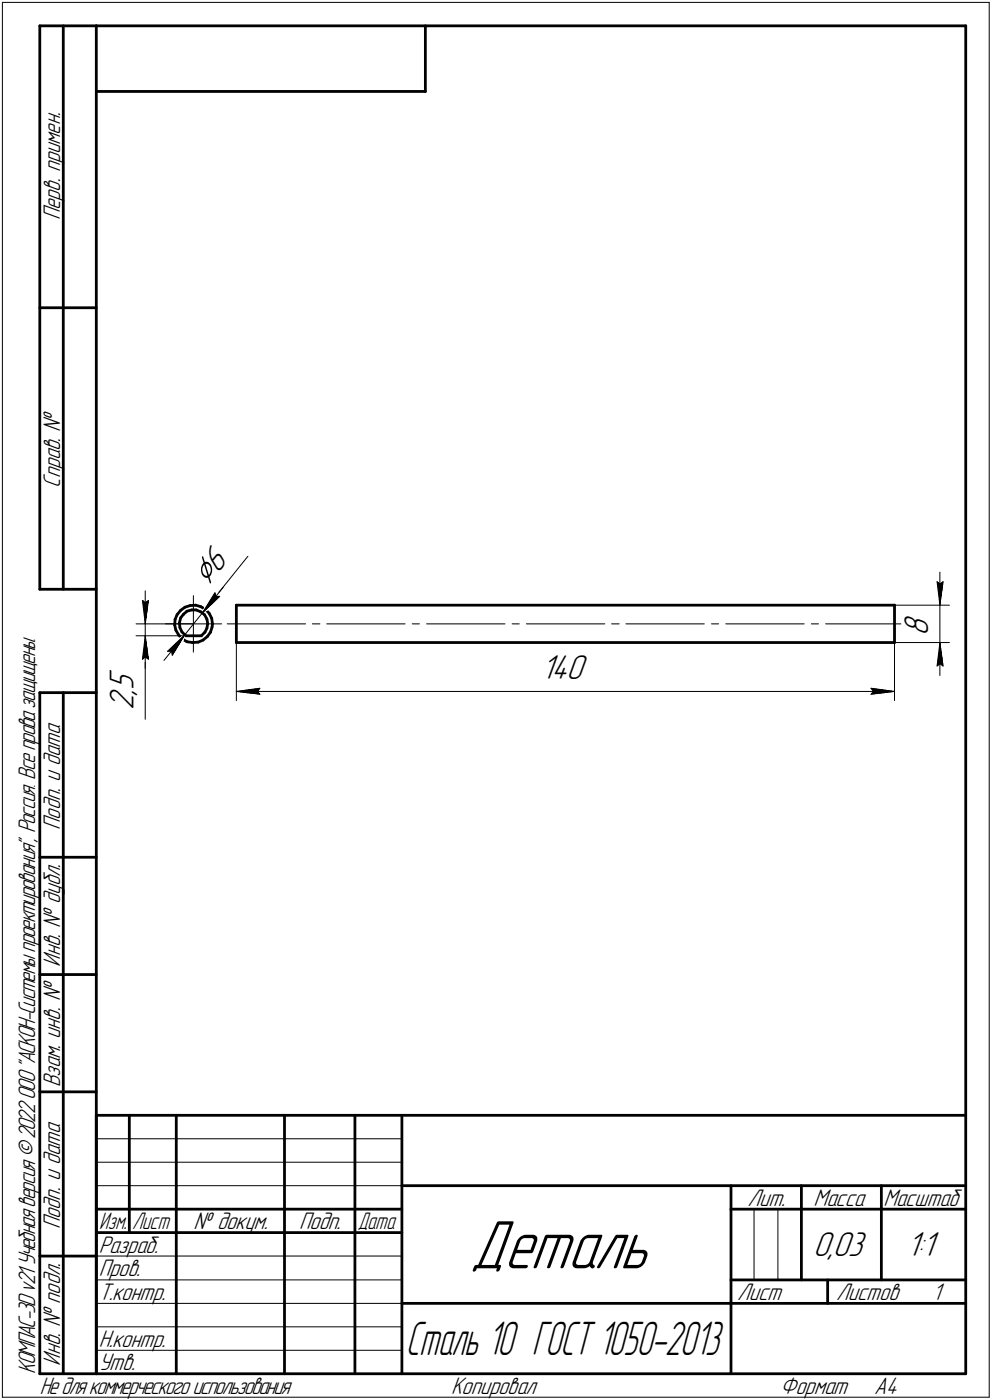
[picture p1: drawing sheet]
<svg xmlns="http://www.w3.org/2000/svg" width="211mm" height="298mm" viewBox="0 0 211 298" stroke-linecap="round" stroke-linejoin="round" font-family="sans-serif">
<g fill="none" stroke="#000" stroke-width=".59">
<path d="M8.5 5.5v120zM8.5 5.5h12zM13.5 5.5v120zM20.5 5.5v287zM20.5 5.5h185zM20.5 19.5h70zM90.5 5.5v14zM205.5 5.5v287zM8.5 65.5h12zM8.5 125.5h12zM37.2 133.1l.2 1.1zM37.3 131.9l-.1 1.2z"/>
<path d="M37.4 134.2l.6 1zM37.7 130.9l-.4 1zM38 135.2l.8 .9zM38.2 132.6l.1 1zM38.3 133.6l.4 .9zM38.4 130l1-.7zM38.4 130l-.7 .9zM38.4 131.6l-.2 1zM38.7 134.5l.7 .7zM38.8 136.1l1 .6zM39 130.8l.8-.7zM39 130.8l-.6 .8z"/>
<path d="M39.4 129.3l1.1-.4zM39.4 135.2l.1 .2zM39.5 135.4h3.3zM39.8 136.7l1.2 .1zM39.8 130.1l1-.2zM40.5 128.9h1.2zM40.8 129.9h.9zM41 136.8l1.2-.1zM41.7 128.9l1.1 .3zM41.7 129.9l1.1 .4zM42.2 136.7l1-.4zM42.8 129.2l1 .6z"/>
<path d="M42.8 130.3l.7 .6zM43.2 136.3l.9-.7zM43.5 130.9l.5 .9zM43.6 134.6l-.8 .8zM43.8 129.8l.7 .8zM44 133.8l-.4 .8zM44 131.8l.2 1zM44.2 132.8l-.2 1zM44.5 130.6l.5 1.1zM44.8 134.6l-.7 1zM45 131.7l.2 1.1zM45.1 133.5l-.3 1.1z"/>
<path d="M45.2 132.8l-.1 .7zM50.3 128.9v7.9zM50.3 128.9h140zM50.3 136.8h140zM190.3 128.9v7.9zM8.5 147.5v145zM8.5 147.5h12zM13.5 147.5v145zM8.5 182.5h12zM8.5 207.5h12zM8.5 232.5h12zM20.5 237.5h185z"/>
<path d="M20.5 237.5v55zM27.5 237.5v25zM37.5 237.5v55zM60.5 237.5v55zM75.5 237.5v55zM85.5 237.5v55zM20.5 257.5h65zM85.5 252.5h120zM155.5 252.5v40zM155.5 257.5h15zM170.5 252.5v20zM170.5 257.5h35z"/>
<path d="M187.5 252.5v20zM8.5 267.5h12zM20.5 262.5h65zM85.5 277.5h70zM155.5 277.5h50zM155.5 272.5h50zM176.1 272.5v5zM8.5 292.5h12zM20.5 292.5h185z"/>
</g>
<g fill="none" stroke="#000" stroke-width=".21">
<path d="M.5 .5v297zM.5 .5h210zM210.5 .5v297zM52.7 118.4l-9.6 12.1zM29 135.4h12.1zM29 132.8h12.1zM30.3 127.8l.6 .6zM30.3 127.8l.6 5zM30.9 135.4v5zM30.9 135.4l-.6 5zM30.9 139.9l.7 .5zM30.9 135.4l.7 5z"/>
<path d="M30.9 135.4v6.9zM30.9 128.4l.7-.6zM30.9 125.8v7zM30.9 132.8v2.6zM31.6 127.8l-.7 5zM35.2 132.8h5.9zM35.6 138.7l3.7-3.5zM35.6 138.7h.9zM36.5 138.7l.2 .8zM39.3 135.2l-2.6 4.3zM39.3 135.2l-4.4 5.4zM41.1 132.8h6.1z"/>
<path d="M41.1 132.8v6.1zM41.1 126.8v6zM43.1 130.5l3.6-3.5zM43.1 130.5l-3.8 4.7zM45.7 126.2l.2 .8zM45.7 126.2l-2.6 4.3zM45.9 127h.8zM47.5 125.1l-4.4 5.4zM48.3 132.8h16.7zM50.3 136.8v12.4zM66.5 132.8h1.6zM69.5 132.8h16.7z"/>
<path d="M87.7 132.8h1.5zM90.8 132.8h16.6zM109 132.8h1.5zM112 132.8h16.7zM130.1 132.8h1.6zM133.2 132.8h16.7zM151.4 132.8h1.5zM154.4 132.8h16.7zM172.6 132.8h1.6zM175.7 132.8h16.6zM190.3 136.8v12.4zM190.3 128.9h11.7z"/>
<path d="M190.3 136.8h11.7zM199.4 123.9l.6 .5zM199.4 123.9l.6 5zM200 124.4l.7-.5zM200 121.8v7.1zM200 136.8l-.6 5zM200 136.8l.7 5zM200 136.8v7zM200 128.9v7.9zM200.7 123.9l-.7 5zM30.3 140.4l.6-.5zM30.9 140.4v12.8z"/>
<path d="M50.3 147.2l5-.6zM50.3 147.2l5 .6zM50.3 147.2h140zM54.8 147.2l.5 .6zM55.3 146.6l-.5 .6zM185.3 147.8l5-.6zM185.3 146.6l.5 .6zM185.3 146.6l5 .6zM185.8 147.2l-.5 .6zM199.4 141.8l.6-.5zM200 141.3l.7 .5zM20.5 247.5h65z"/>
<path d="M20.5 252.5h65zM20.5 242.5h65zM160.4 257.5v15zM165.5 257.5v15zM20.5 267.5h65zM20.5 272.5h65zM20.5 277.5h65zM.5 297.5h210zM20.5 282.5h65zM20.5 287.5h65z"/>
</g>
<g fill="#fff" stroke="#fff" stroke-width=".21">
<path d="M115.1 139.1h10.4zM115.1 139.2h10.4zM115.1 139.3h10.4zM115.1 139.4h10.4zM115.1 139.4h10.4zM115.1 139.5h10.4zM115.1 139.6h10.4zM115.1 139.7h10.4zM115.1 139.8h10.4zM115.1 139.9h10.4zM115.1 140h10.4zM115.1 140h10.4zM115.1 140.1h10.4zM115.1 140.2h10.4zM115.1 140.3h10.4zM115.1 140.4h10.4zM115.1 140.5h10.4zM115.1 140.5h10.4zM115.1 140.6h10.4zM115.1 140.7h10.4zM115.1 140.8h10.4zM115.1 140.9h10.4zM115.1 141h10.4zM115.1 141.1h10.4zM115.1 141.1h10.4zM115.1 141.2h10.4zM115.1 141.3h10.4zM115.1 141.4h10.4zM115.1 141.5h10.4zM115.1 141.6h10.4zM115.1 141.6h10.4zM115.1 141.7h10.4zM115.1 141.8h10.4zM115.1 141.9h10.4zM115.1 142h10.4zM115.1 142.1h10.4zM115.1 142.2h10.4zM115.1 142.2h10.4zM115.1 142.3h10.4zM115.1 142.4h10.4zM115.1 142.5h10.4zM115.1 142.6h10.4zM115.1 142.7h10.4zM115.1 142.7h10.4zM115.1 142.8h10.4zM115.1 142.9h10.4zM115.1 143h10.4zM115.1 143.1h10.4zM115.1 143.2h10.4zM115.1 143.3h10.4zM115.1 143.3h10.4zM115.1 143.4h10.4zM115.1 143.5h10.4zM115.1 143.6h10.4zM115.1 143.7h10.4zM115.1 143.8h10.4zM115.1 143.8h10.4zM115.1 143.9h10.4zM115.1 144h10.4zM115.1 144.1h10.4zM115.1 144.2h10.4zM115.1 144.3h10.4zM115.1 144.4h10.4zM115.1 144.4h10.4zM115.1 144.5h10.4zM115.1 144.6h10.4zM115.1 144.7h10.4zM115.1 144.8h10.4zM115.1 144.9h10.4zM115.1 144.9h10.4zM115.1 145h10.4zM115.1 145.1h10.4zM115.1 145.2h10.4zM115.1 145.3h10.4zM115.1 145.4h10.4zM115.1 145.5h10.4zM115.1 145.5h10.4zM115.1 145.6h10.4zM115.1 145.7h10.4zM115.1 145.8h10.4zM115.1 145.9h10.4zM115.1 146h10.4zM115.1 146h10.4zM115.1 146.1h10.4z"/>
<path d="M55.2 146h.6zM54.6 146.1h1.2zM53.9 146.2h1.9zM53.3 146.3h2.5zM52.7 146.4h3.1zM52.1 146.5h3.7zM51.9 146.6h3.9zM51.7 146.6h4.1zM51.5 146.7h4.3zM51.3 146.8h4.5zM51.1 146.9h4.7zM50.9 147h4.9zM50.7 147.1h5.1zM50.5 147.2h5.3zM50.3 147.2h5.5zM50.5 147.3h5.3zM50.8 147.4h5zM51 147.5h4.8zM51.2 147.6h4.6zM51.5 147.7h4.3zM51.6 147.7h4.2zM51.9 147.8h3.9zM52.1 147.9h3.7zM52.7 148h3.1zM53.3 148.1h2.5zM53.9 148.2h1.9zM54.6 148.3h1.2zM55.2 148.3h.6z"/>
<path d="M184.8 146h.7zM184.8 146.1h1.3zM184.8 146.2h1.9zM184.8 146.3h2.6zM184.8 146.4h3.2zM184.8 146.5h3.8zM184.8 146.6h4zM184.8 146.6h4.2zM184.8 146.7h4.3zM184.8 146.8h4.6zM184.8 146.9h4.8zM184.8 147h4.9zM184.8 147.1h5.2zM184.8 147.2h5.4zM184.8 147.2h5.5zM184.8 147.3h5.4zM184.8 147.4h5.1zM184.8 147.5h4.9zM184.8 147.6h4.7zM184.8 147.7h4.4zM184.8 147.7h4.3zM184.8 147.8h4zM184.8 147.9h3.8zM184.8 148h3.2zM184.8 148.1h2.6zM184.8 148.2h1.9zM184.8 148.3h1.3zM184.8 148.3h.7z"/>
<path d="M191.9 130.4h7.2zM191.9 130.5h7.2zM191.9 130.6h7.2zM191.9 130.6h7.2zM191.9 130.7h7.2zM191.9 130.8h7.2zM191.9 130.9h7.2zM191.9 131h7.2zM191.9 131.1h7.2zM191.9 131.1h7.2zM191.9 131.2h7.2zM191.9 131.3h7.2zM191.9 131.4h7.2zM191.9 131.5h7.2zM191.9 131.6h7.2zM191.9 131.7h7.2zM191.9 131.7h7.2zM191.9 131.8h7.2zM191.9 131.9h7.2zM191.9 132h7.2zM191.9 132.1h7.2zM191.9 132.2h7.2zM191.9 132.2h7.2zM191.9 132.3h7.2zM191.9 132.4h7.2zM191.9 132.5h7.2zM191.9 132.6h7.2zM191.9 132.7h7.2zM191.9 132.8h7.2zM191.9 132.8h7.2zM191.9 132.9h7.2zM191.9 133h7.2zM191.9 133.1h7.2zM191.9 133.2h7.2zM191.9 133.3h7.2zM191.9 133.3h7.2zM191.9 133.4h7.2zM191.9 133.5h7.2zM191.9 133.6h7.2zM191.9 133.7h7.2zM191.9 133.8h7.2zM191.9 133.9h7.2zM191.9 133.9h7.2zM191.9 134h7.2zM191.9 134.1h7.2zM191.9 134.2h7.2zM191.9 134.3h7.2zM191.9 134.4h7.2zM191.9 134.5h7.2zM191.9 134.5h7.2zM191.9 134.6h7.2zM191.9 134.7h7.2zM191.9 134.8h7.2zM191.9 134.9h7.2zM191.9 135h7.2zM191.9 135h7.2zM191.9 135.1h7.2zM191.9 135.2h7.2zM191.9 135.3h7.2z"/>
<path d="M198.8 123.4h2.5zM198.9 123.4h2.4zM198.9 123.5h2.4zM198.9 123.6h2.4zM198.9 123.7h2.4zM198.9 123.8h2.4zM198.9 123.9h2.4zM198.9 124h2.4zM199 124h2.2zM199 124.1h2.2zM199 124.2h2.2zM199 124.3h2.2zM199 124.4h2.2zM199 124.5h2.2zM199 124.5h2.2zM199.1 124.6h2zM199.1 124.7h2zM199.1 124.8h2zM199.1 124.9h2zM199.1 125h2zM199.1 125.1h2zM199.1 125.1h2zM199.1 125.2h1.9zM199.1 125.3h1.9zM199.1 125.4h1.9zM199.1 125.5h1.9zM199.1 125.6h1.9zM199.1 125.6h1.9zM199.1 125.7h1.9zM199.1 125.8h1.9zM199.2 125.9h1.7zM199.2 126h1.7zM199.2 126.1h1.7zM199.2 126.2h1.7zM199.2 126.2h1.7zM199.2 126.3h1.7zM199.2 126.4h1.7zM199.3 126.5h1.5zM199.3 126.6h1.5zM199.3 126.7h1.5zM199.3 126.7h1.5zM199.3 126.8h1.5zM199.3 126.9h1.5zM199.3 127h1.5zM199.3 127.1h1.4zM199.4 127.2h1.3zM199.4 127.3h1.3zM199.5 127.3h1.2zM199.5 127.4h1.2zM199.5 127.5h1.1zM199.6 127.6h1zM199.6 127.7h.9zM199.6 127.8h.9zM199.6 127.8h.9zM199.6 127.9h.8zM199.7 128h.7zM199.7 128.1h.6zM199.7 128.2h.6zM199.8 128.3h.4zM199.8 128.4h.4zM199.9 128.4h.3zM199.9 128.5h.3zM199.9 128.6h.3z"/>
<path d="M199.9 137.1h.3zM199.9 137.2h.3zM199.9 137.2h.3zM199.8 137.3h.4zM199.8 137.4h.4zM199.7 137.5h.6zM199.7 137.6h.6zM199.7 137.7h.7zM199.6 137.8h.8zM199.6 137.8h.9zM199.6 137.9h.9zM199.6 138h.9zM199.6 138.1h1zM199.5 138.2h1.1zM199.5 138.3h1.2zM199.5 138.3h1.2zM199.4 138.4h1.3zM199.4 138.5h1.3zM199.3 138.6h1.4zM199.3 138.7h1.5zM199.3 138.8h1.5zM199.3 138.9h1.5zM199.3 138.9h1.5zM199.3 139h1.5zM199.3 139.1h1.5zM199.3 139.2h1.5zM199.2 139.3h1.7zM199.2 139.4h1.7zM199.2 139.4h1.7zM199.2 139.5h1.7zM199.2 139.6h1.7zM199.2 139.7h1.7zM199.2 139.8h1.7zM199.1 139.9h1.9zM199.1 140h1.9zM199.1 140h1.9zM199.1 140.1h1.9zM199.1 140.2h1.9zM199.1 140.3h1.9zM199.1 140.4h1.9zM199.1 140.5h1.9zM199.1 140.5h2zM199.1 140.6h2zM199.1 140.7h2zM199.1 140.8h2zM199.1 140.9h2zM199.1 141h2zM199.1 141.1h2zM199 141.1h2.2zM199 141.2h2.2zM199 141.3h2.2zM199 141.4h2.2zM199 141.5h2.2zM199 141.6h2.2zM199 141.6h2.2zM198.9 141.7h2.4zM198.9 141.8h2.4zM198.9 141.9h2.4zM198.9 142h2.4zM198.9 142.1h2.4zM198.9 142.2h2.4zM198.9 142.2h2.4z"/>
<path d="M39 135.4h.3zM38.9 135.5h.4zM38.7 135.6h.5zM38.5 135.6h.7zM38.4 135.7h.8zM38.3 135.8h.9zM38.1 135.9h1zM37.9 136h1.2zM37.8 136.1h1.3zM37.6 136.1h1.4zM37.5 136.2h1.5zM37.4 136.3h1.6zM37.3 136.4h1.7zM37.3 136.5h1.6zM37.2 136.6h1.7zM37.1 136.7h1.8zM37 136.7h1.9zM36.9 136.8h2zM36.8 136.9h2.1zM36.7 137h2.2zM36.7 137.1h2.1zM36.6 137.2h2.2zM36.5 137.2h2.2zM36.4 137.3h2.3zM36.2 137.4h2.4zM36.2 137.5h2.3zM36.1 137.6h2.4zM36 137.7h2.4zM35.9 137.8h2.5zM35.8 137.8h2.6zM35.7 137.9h2.6zM35.6 138h2.7zM35.6 138.1h2.6zM35.5 138.2h2.6zM35.4 138.3h2.7zM35.3 138.3h2.7zM35.2 138.4h2.8zM35.1 138.5h2.8zM35.1 138.6h2.7zM34.9 138.7h2.9zM35.1 138.8h2.7zM35.1 138.9h2.6zM35.2 138.9h2.5zM35.3 139h2.3zM35.5 139.1h2.1zM35.6 139.2h1.9zM35.6 139.3h1.8zM35.7 139.4h1.7zM35.8 139.4h1.5zM36 139.5h1.3zM36.1 139.6h1.2zM36.2 139.7h1zM36.3 139.8h.9zM36.4 139.9h.7zM36.5 140h.5zM36.7 140h.3zM36.7 140.1h.2z"/>
<path d="M45.6 125.6h.1zM45.5 125.6h.3zM45.5 125.7h.4zM45.4 125.8h.6zM45.3 125.9h.8zM45.3 126h.9zM45.2 126.1h1.1zM45.2 126.2h1.2zM45.1 126.2h1.4zM45 126.3h1.7zM45 126.4h1.7zM45 126.5h1.8zM45 126.6h2zM44.9 126.7h2.2zM44.8 126.7h2.4zM44.8 126.8h2.5zM44.7 126.9h2.7zM44.7 127h2.8zM44.6 127.1h2.8zM44.5 127.2h2.8zM44.5 127.3h2.7zM44.4 127.3h2.8zM44.4 127.4h2.7zM44.4 127.5h2.6zM44.3 127.6h2.6zM44.3 127.7h2.5zM44.2 127.8h2.5zM44.2 127.8h2.5zM44.1 127.9h2.5zM44 128h2.5zM44 128.1h2.4zM43.9 128.2h2.4zM43.9 128.3h2.3zM43.9 128.4h2.2zM43.8 128.4h2.3zM43.8 128.5h2.2zM43.7 128.6h2.2zM43.6 128.7h2.2zM43.6 128.8h2.1zM43.6 128.9h2zM43.6 128.9h2zM43.5 129h2zM43.5 129.1h1.9zM43.5 129.2h1.8zM43.4 129.3h1.8zM43.4 129.4h1.7zM43.4 129.5h1.6zM43.4 129.5h1.6zM43.3 129.6h1.5zM43.3 129.7h1.3zM43.3 129.8h1.1zM43.3 129.9h1zM43.3 130h.8zM43.3 130h.6zM43.3 130.1h.5zM43.2 130.2h.4zM43.2 130.3h.2z"/>
<path d="M45 115h.2zM45 115.1h.3zM44.9 115.1h.5zM44.8 115.2h.8zM44.7 115.3h.9zM44.7 115.4h1zM44.6 115.5h1.2zM44.5 115.6h1.5zM44.4 115.7h1.7zM44.4 115.7h1.7zM44.4 115.8h1.8zM44.3 115.9h2.1zM44.2 116h2.3zM44.1 116.1h2.5zM44 116.2h2.7zM44 116.2h2.8zM43.9 116.3h3zM43.9 116.4h3.1zM43.8 116.5h3.4zM43.7 116.6h3.5zM43.7 116.7h3.6zM43.6 116.8h3.8zM43.5 116.8h4.1zM43.4 116.9h4.3zM43.3 117h4.5zM43.3 117.1h4.5zM43.3 117.2h4.7zM43.2 117.3h4.9zM43.1 117.3h5.1zM43 117.4h5.3zM43 117.5h5.4zM42.9 117.6h5.6zM42.8 117.7h5.8zM42.8 117.8h5.9zM42.7 117.9h6.2zM42.7 117.9h6.2zM42.6 118h6.4zM42.5 118.1h6.7zM42.4 118.2h6.9zM42.3 118.3h7.1zM42.2 118.4h7.2zM42.2 118.4h7.4zM42.2 118.5h7.5zM42.1 118.6h7.7zM42 118.7h7.9zM41.9 118.8h8.1zM41.9 118.9h8.2zM41.8 119h8.4zM41.7 119h8.6zM41.7 119.1h8.8zM41.6 119.2h8.9zM41.6 119.3h9zM41.5 119.4h9.2zM41.4 119.5h9.3zM41.3 119.5h9.3zM41.2 119.6h9.3zM41.2 119.7h9.3zM41.1 119.8h9.3zM41.1 119.9h9.3zM41 120h9.3zM40.9 120.1h9.3zM40.9 120.1h9.2zM40.8 120.2h9.2zM40.7 120.3h9.3zM40.6 120.4h9.4zM40.6 120.5h9.3zM40.6 120.6h9.2zM40.5 120.6h9.2zM40.4 120.7h9.3zM40.3 120.8h9.3zM40.2 120.9h9.3zM40.2 121h9.2zM40.1 121.1h9.3zM40 121.2h9.4zM40 121.2h9.3zM39.9 121.3h9.3zM39.8 121.4h9.3zM40 121.5h9zM40 121.6h8.9zM40.1 121.7h8.8zM40.2 121.8h8.7zM40.4 121.8h8.4zM40.5 121.9h8.2zM40.6 122h8zM40.6 122.1h8zM40.7 122.2h7.8zM40.9 122.3h7.5zM41 122.3h7.3zM41.1 122.4h7.2zM41.1 122.5h7.2zM41.3 122.6h6.9zM41.4 122.7h6.7zM41.5 122.8h6.5zM41.6 122.9h6.3zM41.7 122.9h6.2zM41.8 123h6zM41.9 123.1h5.9zM42 123.2h5.7zM42.1 123.3h5.5zM42.2 123.4h5.4zM42.3 123.4h5.2zM42.4 123.5h5zM42.5 123.6h4.8zM42.6 123.7h4.6zM42.8 123.8h4.4zM42.8 123.9h4.4zM42.9 124h4.2zM43 124h4zM43.2 124.1h3.7zM43.3 124.2h3.5zM43.3 124.3h3.5zM43.4 124.4h3.3zM43.5 124.5h3.2zM43.7 124.5h2.9zM43.8 124.6h2.7zM43.9 124.7h2.6zM43.9 124.8h2.5zM44.1 124.9h2.2zM44.2 125h2zM44.3 125.1h1.8zM44.4 125.1h1.7zM44.4 125.2h1.7zM44.6 125.3h1.4zM44.7 125.4h1.2zM44.8 125.5h1zM44.9 125.6h.9zM45 125.6h.7zM45.1 125.7h.5zM45.2 125.8h.4zM45.3 125.9h.2z"/>
<path d="M22.8 142.3h7.2zM22.8 142.4h7.2zM22.8 142.5h7.2zM22.8 142.6h7.2zM22.8 142.7h7.2zM22.8 142.7h7.2zM22.8 142.8h7.2zM22.8 142.9h7.2zM22.8 143h7.2zM22.8 143.1h7.2zM22.8 143.2h7.2zM22.8 143.3h7.2zM22.8 143.3h7.2zM22.8 143.4h7.2zM22.8 143.5h7.2zM22.8 143.6h7.2zM22.8 143.7h7.2zM22.8 143.8h7.2zM22.8 143.8h7.2zM22.8 143.9h7.2zM22.8 144h7.2zM22.8 144.1h7.2zM22.8 144.2h7.2zM22.8 144.3h7.2zM22.8 144.4h7.2zM22.8 144.4h7.2zM22.8 144.5h7.2zM22.8 144.6h7.2zM22.8 144.7h7.2zM22.8 144.8h7.2zM22.8 144.9h7.2zM22.8 144.9h7.2zM22.8 145h7.2zM22.8 145.1h7.2zM22.8 145.2h7.2zM22.8 145.3h7.2zM22.8 145.4h7.2zM22.8 145.5h7.2zM22.8 145.5h7.2zM22.8 145.6h7.2zM22.8 145.7h7.2zM22.8 145.8h7.2zM22.8 145.9h7.2zM22.8 146h7.2zM22.8 146h7.2zM22.8 146.1h7.2zM22.8 146.2h7.2zM22.8 146.3h7.2zM22.8 146.4h7.2zM22.8 146.5h7.2zM22.8 146.6h7.2zM22.8 146.6h7.2zM22.8 146.7h7.2zM22.8 146.8h7.2zM22.8 146.9h7.2zM22.8 147h7.2zM22.8 147.1h7.2zM22.8 147.2h7.2zM22.8 147.2h7.2zM22.8 147.3h7.2zM22.8 147.4h7.2zM22.8 147.5h7.2zM22.8 147.6h7.2zM22.8 147.7h7.2zM22.8 147.7h7.2zM22.8 147.8h7.2zM22.8 147.9h7.2zM22.8 148h7.2zM22.8 148.1h7.2zM22.8 148.2h7.2zM22.8 148.3h7.2zM22.8 148.3h7.2zM22.8 148.4h7.2zM22.8 148.5h7.2zM22.8 148.6h7.2zM22.8 148.7h7.2zM22.8 148.8h7.2zM22.8 148.8h7.2zM22.8 148.9h7.2zM22.8 149h7.2zM22.8 149.1h7.2zM22.8 149.2h7.2zM22.8 149.3h7.2zM22.8 149.4h7.2zM22.8 149.4h7.2zM22.8 149.5h7.2zM22.8 149.6h7.2zM22.8 149.7h7.2zM22.8 149.8h7.2zM22.8 149.9h7.2zM22.8 149.9h7.2zM22.8 150h7.2zM22.8 150.1h7.2zM22.8 150.2h7.2zM22.8 150.3h7.2zM22.8 150.4h7.2zM22.8 150.5h7.2zM22.8 150.5h7.2zM22.8 150.6h7.2zM22.8 150.7h7.2zM22.8 150.8h7.2zM22.8 150.9h7.2zM22.8 151h7.2zM22.8 151h7.2zM22.8 151.1h7.2z"/>
<path d="M30.8 135.6h.3zM30.8 135.7h.3zM30.8 135.8h.4zM30.7 135.9h.5zM30.7 136h.5zM30.6 136.1h.6zM30.6 136.1h.6zM30.6 136.2h.7zM30.6 136.3h.7zM30.6 136.4h.8zM30.6 136.5h.8zM30.5 136.6h.9zM30.5 136.7h1zM30.4 136.7h1.1zM30.4 136.8h1.2zM30.4 136.9h1.2zM30.3 137h1.4zM30.3 137.1h1.4zM30.2 137.2h1.5zM30.2 137.2h1.5zM30.2 137.3h1.5zM30.2 137.4h1.5zM30.2 137.5h1.5zM30.2 137.6h1.5zM30.2 137.7h1.5zM30.2 137.8h1.5zM30.1 137.8h1.7zM30.1 137.9h1.7zM30.1 138h1.7zM30.1 138.1h1.7zM30.1 138.2h1.7zM30.1 138.3h1.7zM30.1 138.3h1.7zM30.1 138.4h1.8zM30.1 138.5h1.8zM30.1 138.6h1.8zM30.1 138.7h1.8zM30.1 138.8h1.8zM30.1 138.9h1.8zM30.1 138.9h1.8zM30 139h1.9zM30 139.1h2zM30 139.2h2zM30 139.3h2zM30 139.4h2zM30 139.4h2zM30 139.5h2zM30 139.6h2zM29.9 139.7h2.2zM29.9 139.8h2.2zM29.9 139.9h2.2zM29.9 140h2.2zM29.9 140h2.2zM29.9 140.1h2.2zM29.9 140.2h2.2zM29.8 140.3h2.4zM29.8 140.4h2.4zM29.8 140.5h2.4zM29.8 140.5h2.4zM29.8 140.6h2.4zM29.8 140.7h2.4zM29.8 140.8h2.4z"/>
<path d="M29.7 127.3h2.5zM29.8 127.4h2.4zM29.8 127.5h2.4zM29.8 127.6h2.4zM29.8 127.7h2.4zM29.8 127.8h2.4zM29.8 127.8h2.4zM29.8 127.9h2.4zM29.9 128h2.2zM29.9 128.1h2.2zM29.9 128.2h2.2zM29.9 128.3h2.2zM29.9 128.4h2.2zM29.9 128.4h2.2zM29.9 128.5h2.2zM30 128.6h2zM30 128.7h2zM30 128.8h2zM30 128.9h2zM30 128.9h2zM30 129h2zM30 129.1h2zM30 129.2h1.9zM30.1 129.3h1.8zM30.1 129.4h1.8zM30.1 129.5h1.8zM30.1 129.5h1.8zM30.1 129.6h1.8zM30.1 129.7h1.8zM30.1 129.8h1.8zM30.1 129.9h1.7zM30.1 130h1.7zM30.1 130h1.7zM30.1 130.1h1.7zM30.1 130.2h1.7zM30.1 130.3h1.7zM30.1 130.4h1.7zM30.2 130.5h1.5zM30.2 130.6h1.5zM30.2 130.6h1.5zM30.2 130.7h1.5zM30.2 130.8h1.5zM30.2 130.9h1.5zM30.2 131h1.5zM30.2 131.1h1.5zM30.3 131.1h1.4zM30.3 131.2h1.4zM30.4 131.3h1.2zM30.4 131.4h1.2zM30.4 131.5h1.1zM30.5 131.6h1zM30.5 131.7h.9zM30.6 131.7h.8zM30.6 131.8h.8zM30.6 131.9h.7zM30.6 132h.7zM30.6 132.1h.6zM30.6 132.2h.6zM30.7 132.2h.5zM30.7 132.3h.5zM30.8 132.4h.4zM30.8 132.5h.3zM30.8 132.6h.3z"/>
</g>
<g fill="#000" stroke="#000" stroke-width=".21">
<path d="M30.4 128h.2zM30.4 128.1h.2zM30.4 128.2h.3zM30.4 128.3h.4zM30.4 128.4h.5zM30.4 128.4h.5zM30.4 128.5h.5zM30.5 128.6h.4zM30.5 128.7h.4zM30.5 128.8h.4zM30.5 128.9h.4zM30.5 128.9h.4zM30.5 129h.4zM30.5 129.1h.4zM30.5 129.2h.4zM30.6 129.3h.3zM30.6 129.4h.3zM30.6 129.5h.3zM30.6 129.5h.3zM30.6 129.6h.3zM30.6 129.7h.3zM30.6 129.8h.3zM30.6 129.9h.3zM30.6 130h.3zM30.6 130h.3zM30.6 130.1h.3zM30.6 130.2h.3zM30.6 130.3h.3zM30.6 130.4h.3zM30.6 130.5h.3zM30.6 130.6h.3zM30.6 130.6h.3zM30.7 130.7h.2zM30.7 130.8h.2zM30.7 130.9h.2zM30.7 131h.2zM30.7 131.1h.2zM30.7 131.1h.2zM30.7 131.2h.2zM30.7 131.3h.2zM30.7 131.4h.2z"/>
<path d="M30.7 136.8h.2zM30.7 136.9h.2zM30.7 137h.2zM30.7 137.1h.2zM30.7 137.2h.2zM30.7 137.2h.2zM30.7 137.3h.2zM30.7 137.4h.2zM30.7 137.5h.2zM30.6 137.6h.3zM30.6 137.7h.3zM30.6 137.8h.3zM30.6 137.8h.3zM30.6 137.9h.3zM30.6 138h.3zM30.6 138.1h.3zM30.6 138.2h.3zM30.6 138.3h.3zM30.6 138.3h.3zM30.6 138.4h.3zM30.6 138.5h.3zM30.6 138.6h.3zM30.6 138.7h.3zM30.6 138.8h.3zM30.6 138.9h.3zM30.6 138.9h.3zM30.5 139h.4zM30.5 139.1h.4zM30.5 139.2h.4zM30.5 139.3h.4zM30.5 139.4h.4zM30.5 139.4h.4zM30.5 139.5h.4zM30.5 139.6h.4zM30.4 139.7h.5zM30.4 139.8h.5zM30.4 139.9h.5zM30.4 140h.4zM30.4 140h.3zM30.4 140.1h.2zM30.4 140.2h.2z"/>
<path d="M30.9 136.1h.2zM30.9 136.1h.2zM30.9 136.2h.2zM30.9 136.3h.2zM30.9 136.4h.2zM30.9 136.5h.2zM30.9 136.6h.2zM30.9 136.7h.3zM30.9 136.7h.3zM30.9 136.8h.3zM30.9 136.9h.3zM30.9 137h.3zM30.9 137.1h.3zM30.9 137.2h.3zM30.9 137.2h.3zM30.9 137.3h.3zM30.9 137.4h.3zM30.9 137.5h.3zM30.9 137.6h.3zM30.9 137.7h.3zM30.9 137.8h.3zM30.9 137.8h.3zM30.9 137.9h.4zM30.9 138h.4zM30.9 138.1h.4zM30.9 138.2h.4zM30.9 138.3h.4zM30.9 138.3h.4zM30.9 138.4h.4zM30.9 138.5h.5zM30.9 138.6h.5zM30.9 138.7h.5zM30.9 138.8h.5zM30.9 138.9h.5zM30.9 138.9h.5zM30.9 139h.5zM30.9 139.1h.5zM30.9 139.2h.6zM30.9 139.3h.6zM30.9 139.4h.6zM30.9 139.4h.6zM30.9 139.5h.6zM30.9 139.6h.6zM30.9 139.7h.6zM30.9 139.8h.7zM30.9 139.9h.7zM31.1 140h.5zM31.2 140h.4zM31.2 140.1h.4zM31.4 140.2h.2z"/>
<path d="M31.4 128h.2zM31.2 128.1h.4zM31.2 128.2h.4zM31.1 128.3h.5zM30.9 128.4h.7zM30.9 128.4h.7zM30.9 128.5h.6zM30.9 128.6h.6zM30.9 128.7h.6zM30.9 128.8h.6zM30.9 128.9h.6zM30.9 128.9h.6zM30.9 129h.6zM30.9 129.1h.5zM30.9 129.2h.5zM30.9 129.3h.5zM30.9 129.4h.5zM30.9 129.5h.5zM30.9 129.5h.5zM30.9 129.6h.5zM30.9 129.7h.5zM30.9 129.8h.4zM30.9 129.9h.4zM30.9 130h.4zM30.9 130h.4zM30.9 130.1h.4zM30.9 130.2h.4zM30.9 130.3h.4zM30.9 130.4h.3zM30.9 130.5h.3zM30.9 130.6h.3zM30.9 130.6h.3zM30.9 130.7h.3zM30.9 130.8h.3zM30.9 130.9h.3zM30.9 131h.3zM30.9 131.1h.3zM30.9 131.1h.3zM30.9 131.2h.3zM30.9 131.3h.3zM30.9 131.4h.3zM30.9 131.5h.3zM30.9 131.6h.3zM30.9 131.7h.2zM30.9 131.7h.2zM30.9 131.8h.2zM30.9 131.9h.2zM30.9 132h.2zM30.9 132.1h.2zM30.9 132.2h.2z"/>
<path d="M38.8 135.9h.1zM38.7 136h.2zM38.6 136.1h.2zM38.6 136.1h.2zM38.5 136.2h.2zM38.4 136.3h.3zM38.4 136.4h.2zM38.3 136.5h.2zM38.3 136.6h.2zM38.2 136.7h.2zM38.1 136.7h.3zM38 136.8h.4zM37.9 136.9h.4zM37.9 137h.4zM37.8 137.1h.4zM37.8 137.2h.4zM37.7 137.2h.4zM37.6 137.3h.4zM37.6 137.4h.4zM37.5 137.5h.4zM37.4 137.6h.4zM37.3 137.7h.5zM37.3 137.8h.5zM37.3 137.8h.5zM37.2 137.9h.5zM37.1 138h.5zM37 138.1h.6zM36.9 138.2h.6zM36.9 138.3h.6zM36.8 138.3h.6zM36.7 138.4h.6zM36.7 138.5h.6zM36.6 138.6h.7zM36.5 138.7h.8zM36.6 138.8h.6zM36.6 138.9h.5zM36.6 138.9h.5zM36.6 139h.4zM36.6 139.1h.4zM36.7 139.2h.2zM36.7 139.3h.1zM36.7 139.4h.1z"/>
<path d="M38.8 135.7h.1zM38.7 135.8h.2zM38.6 135.9h.2zM38.5 136h.2zM38.4 136.1h.2zM38.4 136.1h.2zM38.3 136.2h.2zM38.2 136.3h.2zM38.1 136.4h.3zM38 136.5h.3zM37.9 136.6h.4zM37.8 136.7h.4zM37.8 136.7h.3zM37.7 136.8h.3zM37.6 136.9h.3zM37.4 137h.5zM37.3 137.1h.5zM37.3 137.2h.5zM37.2 137.2h.5zM37.1 137.3h.5zM37 137.4h.6zM36.9 137.5h.6zM36.8 137.6h.6zM36.7 137.7h.6zM36.7 137.8h.6zM36.6 137.8h.7zM36.5 137.9h.7zM36.4 138h.7zM36.3 138.1h.7zM36.2 138.2h.7zM36.2 138.3h.7zM36.1 138.3h.7zM36 138.4h.7zM35.9 138.5h.8zM35.8 138.6h.8z"/>
<path d="M45.6 126.4h.2zM45.6 126.5h.2zM45.6 126.6h.2zM45.5 126.7h.4zM45.5 126.7h.4zM45.4 126.8h.5zM45.4 126.9h.5zM45.3 127h.6zM45.2 127.1h.7zM45.2 127.2h.6zM45.1 127.3h.6zM45 127.3h.6zM45 127.4h.6zM45 127.5h.6zM45 127.6h.5zM44.9 127.7h.5zM44.8 127.8h.5zM44.8 127.8h.4zM44.7 127.9h.5zM44.6 128h.5zM44.6 128.1h.4zM44.5 128.2h.5zM44.5 128.3h.4zM44.4 128.4h.5zM44.4 128.4h.4zM44.4 128.5h.3zM44.3 128.6h.3zM44.3 128.7h.2zM44.2 128.8h.3zM44.1 128.9h.3zM44.1 128.9h.3zM44 129h.3zM43.9 129.1h.3zM43.9 129.2h.3zM43.9 129.3h.2zM43.9 129.4h.1zM43.8 129.5h.1zM43.7 129.5h.2zM43.7 129.6h.2zM43.6 129.7h.2zM43.5 129.8h.2z"/>
<path d="M45.9 127h.8zM45.9 127.1h.8zM45.8 127.2h.8zM45.7 127.3h.8zM45.6 127.3h.8zM45.6 127.4h.7zM45.6 127.5h.6zM45.5 127.6h.6zM45.4 127.7h.7zM45.3 127.8h.7zM45.2 127.8h.7zM45.2 127.9h.6zM45.1 128h.6zM45 128.1h.6zM45 128.2h.6zM44.9 128.3h.6zM44.9 128.4h.5zM44.8 128.4h.5zM44.7 128.5h.5zM44.6 128.6h.5zM44.5 128.7h.5zM44.5 128.8h.4zM44.4 128.9h.4zM44.4 128.9h.3zM44.3 129h.3zM44.2 129.1h.3zM44.2 129.2h.2zM44.1 129.3h.3zM44 129.4h.3zM43.9 129.5h.3zM43.9 129.5h.2zM43.9 129.6h.1zM43.8 129.7h.1zM43.7 129.8h.2zM43.6 129.9h.2zM43.5 130h.2z"/>
<path d="M199.5 124h.1zM199.5 124.1h.2zM199.5 124.2h.3zM199.5 124.3h.4zM199.5 124.4h.5zM199.5 124.5h.5zM199.5 124.5h.5zM199.6 124.6h.4zM199.6 124.7h.4zM199.6 124.8h.4zM199.6 124.9h.4zM199.6 125h.4zM199.6 125.1h.4zM199.6 125.1h.4zM199.6 125.2h.4zM199.6 125.3h.4zM199.6 125.4h.4zM199.6 125.5h.4zM199.6 125.6h.4zM199.6 125.6h.4zM199.6 125.7h.4zM199.6 125.8h.4zM199.6 125.9h.4zM199.6 126h.4zM199.7 126.1h.3zM199.7 126.2h.3zM199.7 126.2h.3zM199.7 126.3h.3zM199.7 126.4h.3zM199.7 126.5h.3zM199.7 126.6h.3zM199.7 126.7h.3zM199.8 126.7h.2zM199.8 126.8h.2zM199.8 126.9h.2zM199.8 127h.2zM199.8 127.1h.2zM199.8 127.2h.2zM199.8 127.3h.2zM199.8 127.3h.2zM199.8 127.4h.2z"/>
<path d="M199.8 138.3h.2zM199.8 138.3h.2zM199.8 138.4h.2zM199.8 138.5h.2zM199.8 138.6h.2zM199.8 138.7h.2zM199.8 138.8h.2zM199.8 138.9h.2zM199.8 138.9h.2zM199.7 139h.3zM199.7 139.1h.3zM199.7 139.2h.3zM199.7 139.3h.3zM199.7 139.4h.3zM199.7 139.4h.3zM199.7 139.5h.3zM199.7 139.6h.3zM199.6 139.7h.4zM199.6 139.8h.4zM199.6 139.9h.4zM199.6 140h.4zM199.6 140h.4zM199.6 140.1h.4zM199.6 140.2h.4zM199.6 140.3h.4zM199.6 140.4h.4zM199.6 140.5h.4zM199.6 140.5h.4zM199.6 140.6h.4zM199.6 140.7h.4zM199.6 140.8h.4zM199.6 140.9h.4zM199.6 141h.4zM199.6 141.1h.4zM199.5 141.1h.5zM199.5 141.2h.5zM199.5 141.3h.5zM199.5 141.4h.4zM199.5 141.5h.3zM199.5 141.6h.2zM199.5 141.6h.1z"/>
<path d="M200 137.5h.2zM200 137.6h.2zM200 137.7h.2zM200 137.8h.2zM200 137.8h.2zM200 137.9h.2zM200 138h.2zM200 138.1h.2zM200 138.2h.2zM200 138.3h.2zM200 138.3h.2zM200 138.4h.2zM200 138.5h.2zM200 138.6h.2zM200 138.7h.2zM200 138.8h.3zM200 138.9h.3zM200 138.9h.3zM200 139h.3zM200 139.1h.3zM200 139.2h.3zM200 139.3h.3zM200 139.4h.4zM200 139.4h.4zM200 139.5h.4zM200 139.6h.4zM200 139.7h.4zM200 139.8h.4zM200 139.9h.4zM200 140h.5zM200 140h.5zM200 140.1h.5zM200 140.2h.5zM200 140.3h.5zM200 140.4h.5zM200 140.5h.5zM200 140.5h.5zM200 140.6h.6zM200 140.7h.6zM200 140.8h.6zM200 140.9h.6zM200 141h.6zM200 141.1h.6zM200 141.1h.6zM200 141.2h.7zM200 141.3h.7zM200.2 141.4h.5zM200.2 141.5h.5zM200.3 141.6h.4zM200.5 141.6h.2z"/>
<path d="M200.5 124h.2zM200.3 124.1h.4zM200.2 124.2h.5zM200.2 124.3h.5zM200 124.4h.7zM200 124.5h.7zM200 124.5h.6zM200 124.6h.6zM200 124.7h.6zM200 124.8h.6zM200 124.9h.6zM200 125h.6zM200 125.1h.6zM200 125.1h.5zM200 125.2h.5zM200 125.3h.5zM200 125.4h.5zM200 125.5h.5zM200 125.6h.5zM200 125.6h.5zM200 125.7h.5zM200 125.8h.4zM200 125.9h.4zM200 126h.4zM200 126.1h.4zM200 126.2h.4zM200 126.2h.4zM200 126.3h.4zM200 126.4h.3zM200 126.5h.3zM200 126.6h.3zM200 126.7h.3zM200 126.7h.3zM200 126.8h.3zM200 126.9h.3zM200 127h.2zM200 127.1h.2zM200 127.2h.2zM200 127.3h.2zM200 127.3h.2zM200 127.4h.2zM200 127.5h.2zM200 127.6h.2zM200 127.7h.2zM200 127.8h.2zM200 127.8h.2zM200 127.9h.2zM200 128h.2zM200 128.1h.2zM200 128.2h.2z"/>
<path d="M50.3 147.2h4.5zM51.1 147.3h3.8zM51.7 147.4h3.2zM52.5 147.5h2.5zM53.2 147.6h1.9zM53.9 147.7h1.3zM54.6 147.7h.7z"/>
<path d="M54.7 146.6h.6zM54.1 146.7h1.1zM53.4 146.8h1.7zM52.8 146.9h2.2zM52.2 147h2.8zM51.6 147.1h3.3zM51 147.2h3.9z"/>
<path d="M185.4 146.6h.6zM185.5 146.7h1.1zM185.6 146.8h1.7zM185.6 146.9h2.3zM185.7 147h2.8zM185.8 147.1h3.3zM185.8 147.2h3.9z"/>
<path d="M185.8 147.2h4.5zM185.8 147.3h3.9zM185.8 147.4h3.2zM185.7 147.5h2.5zM185.6 147.6h1.9zM185.5 147.7h1.3zM185.4 147.7h.7z"/>
</g>
<text font-size="15.6" x="100" y="270.1">Деталь</text>
<text font-size="10.6" x="86.4" y="288.5">Сталь 10 ГОСТ 1050-2013</text>
<text font-size="8.5" x="44.2" y="125" transform="rotate(-51 44.2 125)">Ç6</text>
<g font-size="7.8">
<text x="197.5" y="135.3" transform="rotate(-90 197.5 135.3)">8</text>
<text x="28.4" y="148" transform="rotate(-90 28.4 148)">,</text>
<text x="28.4" y="146.9" transform="rotate(-90 28.4 146.9)">5</text>
<text x="115.2" y="144.7">140</text>
<text x="28.4" y="151.2" transform="rotate(-90 28.4 151.2)">2</text>
<text x="173" y="267.5">0,03</text>
<text x="192.9" y="267.5">1:1</text>
</g>
<g font-size="5.4">
<text x="12.8" y="46.9" transform="rotate(-90 12.8 46.9)">Перв. примен.</text>
<text x="12.8" y="103.8" transform="rotate(-90 12.8 103.8)">Справ. №</text>
<text x="12.8" y="176.7" transform="rotate(-90 12.8 176.7)">Подп. и дата</text>
<text x="12.8" y="205.8" transform="rotate(-90 12.8 205.8)">Инв. № дубл.</text>
<text x="12.8" y="231.6" transform="rotate(-90 12.8 231.6)">Взам. инв. №</text>
<text x="159.1" y="256.8">Лит.</text>
<text x="173.1" y="256.8">Масса</text>
<text x="188" y="256.8">Масштаб</text>
<text x="12.8" y="261.7" transform="rotate(-90 12.8 261.7)">Подп. и дата</text>
<text x="41.2" y="261.8">№ докум.</text>
<text x="63.6" y="261.8">Подп.</text>
<text x="21" y="266.8">Разраб.</text>
<text x="21" y="271.8">Пров.</text>
<text x="21" y="276.8">Т.контр.</text>
<text x="156.9" y="276.8">Лист</text>
<text x="177.9" y="276.8">Листов</text>
<text x="198.4" y="276.8">1</text>
<text x="21" y="286.8">Н.контр.</text>
<text x="7.5" y="292.5" transform="rotate(-90 7.5 292.5)">КОМПАС-3Dv21 Учебнаяверсия©2022ООО&quot;АСКОН-Системыпроектирования&quot;, Россия. Всеправазащищены.</text>
<text x="12.8" y="290.8" transform="rotate(-90 12.8 290.8)">Инв. № подл.</text>
<text x="21" y="291.8">Утв.</text>
<text x="8.5" y="296.7">Недлякоммерческогоиспользования</text>
<text x="96" y="296.8">Копировал</text>
<text x="166" y="296.8">Формат</text>
<text x="186" y="296.8">A4</text>
</g>
<g font-size="5.3">
<text x="21.1" y="261.8">Изм.</text>
<text x="28.1" y="261.8">Лист</text>
<text x="76.1" y="261.8">Дата</text>
</g>
</svg>
